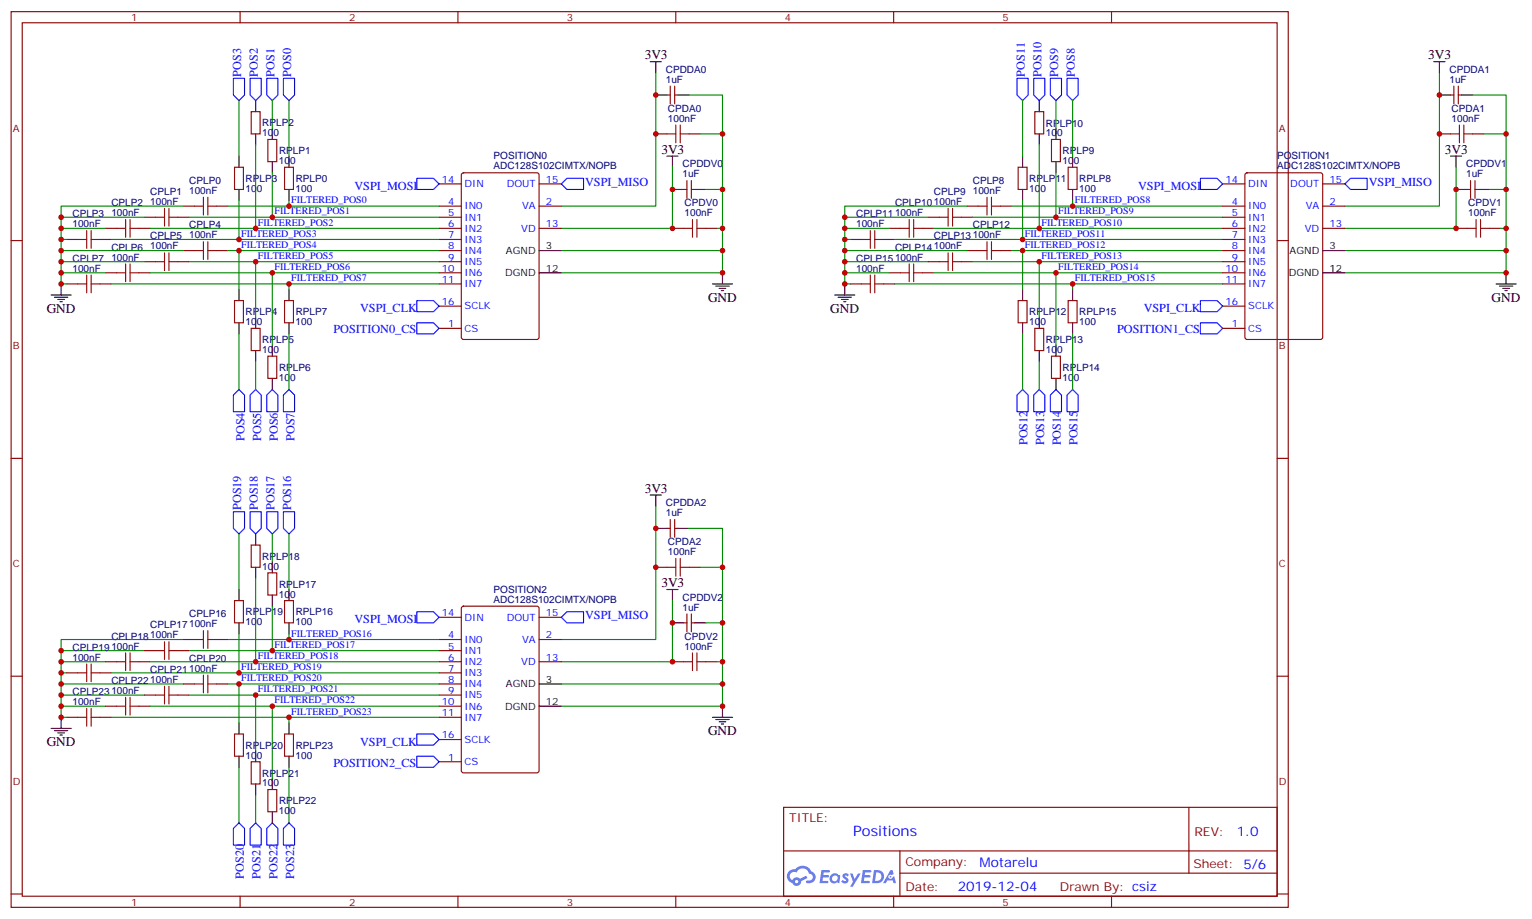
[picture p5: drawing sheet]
<svg xmlns="http://www.w3.org/2000/svg" width="486mm" height="292mm" viewBox="0 0 486 292" stroke-linecap="round" stroke-linejoin="round" font-family="sans-serif">
<g fill="none" stroke="#870000" stroke-width=".35">
<path d="M3.5 3.7h405.4v284.3h-405.4zM7.1 7.2h398.2v277.3h-398.2zM76.2 3.7v3.5M145.3 3.7v3.5M214.5 3.7v3.5M283.6 3.7v3.5M352.8 3.7v3.5M3.5 76.4h3.6M405.3 76.4h3.6M3.5 145.5h3.6M405.3 145.5h3.6M3.5 214.7h3.6"/>
<path d="M405.3 214.7h3.6M248.7 256.3h156.6v28.2h-156.6zM377.3 256.3v20.9M248.7 270.1h156.5M285.6 277.2h119.6M285.6 270.1v14.2M3.5 283.8h3.6M76.2 284.5v3.5M145.3 284.5v3.5M214.5 284.5v3.5M283.6 284.5v3.5M352.8 284.5v3.5"/>
<path d="M405.3 283.8h3.6"/>
</g>
<g fill="#5487ff">
<path d="M267.7 277.5a1.22 1.22 0 0 1 1.7 .2l-.4 .6a.47 .47 0 0 0-.3-.4 .47 .47 0 0 0-.5 .2l.1 .2a1.14 1.14 0 0 1 .8 1.8 1.14 1.14 0 0 1-1.9 0l-.2-.2 .5-.6 .7 .5a.29 .29 0 0 0 .3-.3 .29 .29 0 0 0-.2-.3 1.04 1.04 0 0 1-.6-1.7z"/>
<path d="M260.7 276.2h2.4l.3 .2-.2 .5-1.8 .1-.1 .8h1.5l.3 .4-.3 .4h-1.6l-.2 1.1h1.7l.2 .3-.2 .3-2.6 .1z"/>
<path d="M273.8 276.2l2.7 .2-.1 .5-1.8 .1-.2 .8h1.6l.3 .4-.4 .4-1.6-.1-.1 1.1 1.7 .1 .2 .3-.2 .3-2.6 .1z"/>
<path d="M282.6 276.2h.7l.3 1.3-.6 .3a.69 .69 0 0 0-1 .3 .69 .69 0 0 0 .4 .9 .69 .69 0 0 0 .9-.6l.5-.2 .6 2.2h-.8l-.2-.9h-1.8l-.5 .9h-.8z"/>
<path d="M269.8 277.3h.8l.6 1.8 1.1-1.8h.9l-2.6 4.2h-.8l.9-1.5z"/>
<path d="M277.4 276.2l-.6 4.2h1.3a2.11 2.11 0 0 0 2.5-2.1 2.11 2.11 0 0 0-2.5-2.1zM278.1 277a1.43 1.43 0 0 1 1.6 1.6 1.43 1.43 0 0 1-2 1z"/>
<path d="M263.7 277.8a1.54 1.54 0 0 0-.1 2.2 1.54 1.54 0 0 0 2.2 .1l.6 .3 .3-2.3-.6-.3a1.49 1.49 0 0 0-2.4 0zM264 278.8a.94 .94 0 0 1 1.8 0 .94 .94 0 0 1-1.8 0z"/>
<path d="M250.4 276.6a2.18 2.18 0 0 0 1.1 3.7 1.44 1.44 0 0 0 1.6 .9 1.44 1.44 0 0 0 1.2-1.4l2-1.1-.5-.7-1.9 1a1.47 1.47 0 0 0-2.4 .4 1.39 1.39 0 0 1-.7-1.9 1.39 1.39 0 0 1 2-.5 2.12 2.12 0 0 1 2.2-1.3 2.12 2.12 0 0 1 1.9 1.7 1.14 1.14 0 0 1 1.1 1.4 1.14 1.14 0 0 1-1.7 .7 .43 .43 0 0 0-.5 .4 .43 .43 0 0 0 .4 .5 1.98 1.98 0 0 0 2.5-1.2 1.98 1.98 0 0 0-1.2-2.6 3.1 3.1 0 0 0-5.3-.6l-.9 .1zM252.3 279.9a.55 .55 0 0 1 1.1 0 .55 .55 0 0 1-1.1 0z"/>
<circle cx="282.6" cy="278.3" r=".26"/>
</g>
<g fill="none" stroke="#00f" stroke-width=".35">
<path d="M74.1 24.9h3.5v5.3l-1.8 1.7-1.7-1.7zM79.4 24.9h3.5v5.3l-1.8 1.7-1.7-1.7zM84.7 24.9h3.5v5.3l-1.8 1.7-1.7-1.7zM90 24.9h3.5v5.3l-1.8 1.7-1.7-1.7zM322.8 24.9h3.5v5.3l-1.7 1.7-1.8-1.7zM328.1 24.9h3.5v5.3l-1.8 1.7-1.7-1.7zM333.4 24.9h3.5v5.3l-1.8 1.7-1.7-1.7zM338.7 24.9h3.5v5.3l-1.8 1.7-1.7-1.7zM132.3 56.6h5.3l1.7 1.8-1.7 1.7h-5.3zM178.2 58.4l1.7-1.8h5.3v3.5h-5.3zM381 56.6h5.3l1.8 1.8-1.8 1.7h-5.3zM426.9 58.4l1.7-1.8h5.3v3.5h-5.3z"/>
<path d="M132.3 95.4h5.3l1.7 1.8-1.7 1.8h-5.3zM381 95.4h5.3l1.8 1.8-1.8 1.8h-5.3zM132.3 102.5h5.3l1.7 1.7-1.7 1.8h-5.3zM381 102.5h5.3l1.8 1.7-1.8 1.8h-5.3zM75.8 123.6l1.8 1.8v5.3h-3.5v-5.3zM79.4 125.4l1.7-1.8 1.8 1.8v5.3h-3.5zM86.4 123.6l1.8 1.8v5.3h-3.5v-5.3zM91.7 123.6l1.8 1.8v5.3h-3.5v-5.3zM324.6 123.6l1.7 1.8v5.3h-3.5v-5.3zM329.8 123.6l1.8 1.8v5.3h-3.5v-5.3zM333.4 125.4l1.7-1.8 1.8 1.8v5.3h-3.5zM340.4 123.6l1.8 1.8v5.3h-3.5v-5.3z"/>
<path d="M74.1 162.5h3.5v5.2l-1.8 1.8-1.7-1.8zM79.4 162.5h3.5v5.2l-1.8 1.8-1.7-1.8zM84.7 162.5h3.5v5.2l-1.8 1.8-1.7-1.8zM90 162.5h3.5v5.2l-1.8 1.8-1.7-1.8zM132.3 194.2h5.3l1.7 1.8-1.7 1.7h-5.3zM179.9 194.2h5.3v3.5h-5.3l-1.7-1.7zM132.3 233h5.3l1.7 1.8-1.7 1.7h-5.3zM132.3 240.1h5.3l1.7 1.7-1.7 1.8h-5.3zM75.8 261.2l1.8 1.8v5.3h-3.5v-5.3zM81.1 261.2l1.8 1.8v5.3h-3.5v-5.3zM86.4 261.2l1.8 1.8v5.3h-3.5v-5.3zM91.7 261.2l1.8 1.8v5.3h-3.5v-5.3z"/>
</g>
<g fill="none" stroke="#008700" stroke-width=".35">
<path d="M75.8 31.9v17.7M86.4 31.9v8.8M91.7 31.9v17.7M208.1 23.1v42.3h-29.9M218.7 30.2h10.6v49.4M324.6 31.9v17.7M335.1 31.9v8.8M340.4 31.9v17.7M456.8 23.1v42.3h-29.9M467.4 30.2h10.6v49.4M81.1 46v26.5h58.2M86.4 54.9v14.1h52.9"/>
<path d="M213.4 53.1v19.4h-35.2M222.2 42.5h7.1M329.8 46v26.5h58.3M335.1 54.9v14.1h53M462.1 53.1v19.4h-35.2M471 42.5h7M19.4 79.6h38.8M19.4 76h1.8M19.4 72.5h14.1M19.4 69h26.5M35.3 76h40.5M47.6 72.5h33.5"/>
<path d="M58.2 65.4h-38.8v24.7h1.8M60 69h26.4M72.3 79.6h3.5M75.8 63.7v12.3h63.5M91.7 63.7v1.7h-19.4M91.7 65.4h47.6M139.3 79.6h-63.5v12.3M178.2 79.6h51.1v7h-51.1M224 60.1h5.3M227.5 72.5h1.8M268.1 79.6h38.8M268.1 76h1.8"/>
<path d="M268.1 72.5h14.1M268.1 69h26.5M284 76h40.6M296.3 72.5h33.5M306.9 65.4h-38.8v24.7h1.8M308.7 69h26.4M321 79.6h3.6M324.6 63.7v12.3h63.5M340.4 63.7v1.7h-19.4M340.4 65.4h47.7M388.1 79.6h-63.5v12.3M426.9 79.6h51.1v7h-51.1"/>
<path d="M472.7 60.1h5.3M476.2 72.5h1.8M19.4 83.1h26.5M19.4 86.6h14.1M35.3 90.1h56.4M47.6 86.6h38.8M60 83.1h21.1M139.3 83.1h-58.2v17.6M139.3 86.6h-52.9v22.9M139.3 90.1h-47.6v1.8M268.1 83.1h26.5M268.1 86.6h14.1"/>
<path d="M284 90.1h56.4M296.3 86.6h38.8M308.7 83.1h21.1M388.1 83.1h-58.3v17.6M388.1 86.6h-53v22.9M388.1 90.1h-47.7v1.8M75.8 106v17.6M81.1 114.8v8.8M91.7 106v17.6M324.6 106v17.6M329.8 114.8v8.8M340.4 106v17.6"/>
<path d="M75.8 169.5v17.6M86.4 169.5v8.8M91.7 169.5v17.6M208.1 160.7v42.3h-29.9M218.7 167.7h10.6v49.4M81.1 183.6v26.5h58.2M86.4 192.4v14.2h52.9M213.4 190.7v19.4h-35.2M222.2 180.1h7.1M224 197.7h5.3M19.4 217.1h38.8M19.4 213.6h1.8"/>
<path d="M19.4 210.1h14.1M19.4 206.6h26.5M35.3 213.6h40.5M47.6 210.1h33.5M58.2 203h-38.8v24.7h1.8M60 206.6h26.4M72.3 217.1h3.5M75.8 201.3v12.3h63.5M91.7 201.3v1.7h-19.4M91.7 203h47.6M139.3 217.1h-63.5v12.4M178.2 217.1h51.1v7.1h-51.1"/>
<path d="M227.5 210.1h1.8M19.4 220.7h26.5M19.4 224.2h14.1M35.3 227.7h56.4M47.6 224.2h38.8M60 220.7h21.1M139.3 220.7h-58.2v17.6M139.3 224.2h-52.9v22.9M139.3 227.7h-47.6v1.8M75.8 243.6v17.6M81.1 252.4v8.8M91.7 243.6v17.6"/>
</g>
<g fill="none" stroke="#000" stroke-width=".35">
<path d="M206.4 19.6h3.5M208.1 19.6v3.5M455.1 19.6h3.5M456.8 19.6v3.5M81.1 31.9v3.6M208.1 30.2h3.6M215.2 30.2h3.5M329.8 31.9v3.6M456.8 30.2h3.6M463.9 30.2h3.5M75.8 49.6v3.5M81.1 42.5v3.5"/>
<path d="M86.4 40.7v3.6M86.4 51.3v3.6M91.7 49.6v3.5M211.7 49.6h3.5M213.4 49.6v3.5M324.6 49.6v3.5M329.8 42.5v3.5M335.1 40.7v3.6M335.1 51.3v3.6M340.4 49.6v3.5M460.4 49.6h3.5M462.1 49.6v3.5"/>
<path d="M75.8 60.1v3.6M91.7 60.1v3.6M171.1 79.6h7.1M213.4 60.1h3.6M220.5 60.1h3.5M324.6 60.1v3.6M340.4 60.1v3.6M419.8 79.6h7.1M462.1 60.1h3.6M469.2 60.1h3.5M16.2 93.7h6.4M17.3 94.4h4.2"/>
<path d="M18.3 95.1h2.2M19 95.8h.8M19.4 90.1v3.6M75.8 91.9v3.5M91.7 91.9v3.5M171.1 86.6h7.1M226.1 90.1h6.4M227.2 90.8h4.2M228.2 91.5h2.2M229 92.3h.7M229.3 86.6v3.5M264.9 93.7h6.4"/>
<path d="M266 94.4h4.2M267.1 95.1h2.1M267.8 95.8h.7M268.1 90.1v3.6M324.6 91.9v3.5M340.4 91.9v3.5M419.8 86.6h7.1M474.8 90.1h6.4M475.9 90.8h4.2M477 91.5h2.1M477.7 92.3h.7M478 86.6v3.5"/>
<path d="M75.8 102.5v3.5M81.1 100.7v3.5M81.1 111.3v3.5M86.4 109.5v3.6M91.7 102.5v3.5M324.6 102.5v3.5M329.8 100.7v3.5M329.8 111.3v3.5M335.1 109.5v3.6M340.4 102.5v3.5M86.4 120.1v3.5M335.1 120.1v3.5"/>
<path d="M206.4 157.2h3.5M208.1 157.2v3.5M81.1 169.5v3.5M86.4 178.3v3.6M208.1 167.7h3.6M215.2 167.7h3.5M75.8 187.1v3.6M75.8 197.7v3.6M81.1 180.1v3.5M86.4 188.9v3.5M91.7 187.1v3.6M91.7 197.7v3.6"/>
<path d="M211.7 187.1h3.5M213.4 187.1v3.6M213.4 197.7h3.6M220.5 197.7h3.5M171.1 217.1h7.1M16.2 231.2h6.4M17.3 232h4.2M18.3 232.7h2.2M19 233.4h.8M19.4 227.7v3.5M75.8 229.5v3.5M81.1 238.3v3.5"/>
<path d="M91.7 229.5v3.5M171.1 224.2h7.1M226.1 227.7h6.4M227.2 228.4h4.2M228.2 229.1h2.2M229 229.8h.7M229.3 224.2v3.5M75.8 240.1v3.5M81.1 248.9v3.5M86.4 247.1v3.5M86.4 257.7v3.5M91.7 240.1v3.5"/>
</g>
<g fill="none" stroke="#a10000" stroke-width=".35">
<path d="M214.5 39.7v5.6M215.9 39.7v5.6M463.2 39.7v5.6M464.6 39.7v5.6M211.7 42.5h2.8M215.9 42.5h2.8M460.4 42.5h2.8M464.6 42.5h2.8M24.7 76h2.8M27.5 73.2v5.6M28.9 73.2v5.6M28.9 76h2.8"/>
<path d="M37 72.5h2.9M39.9 69.7v5.6M41.3 72.5h2.8M41.3 69.7v5.6M49.4 69h2.8M52.2 66.1v5.7M53.6 66.1v5.7M53.6 69h2.8M61.7 65.4h2.9M61.7 79.6h2.9M64.6 62.6v5.7M64.6 76.7v5.7"/>
<path d="M66 62.6v5.7M66 76.7v5.7M66 65.4h2.8M66 79.6h2.8M217 72.5h2.8M219.8 69.7v5.6M221.2 72.5h2.8M221.2 69.7v5.6M273.4 76h2.8M276.2 73.2v5.6M277.6 76h2.9M277.6 73.2v5.6"/>
<path d="M285.8 72.5h2.8M288.6 69.7v5.6M290 72.5h2.8M290 69.7v5.6M298.1 69h2.8M300.9 66.1v5.7M302.3 69h2.9M302.3 66.1v5.7M310.4 65.4h2.9M310.4 79.6h2.9M313.3 62.6v5.7M313.3 76.7v5.7"/>
<path d="M314.7 65.4h2.8M314.7 79.6h2.8M314.7 62.6v5.7M314.7 76.7v5.7M465.7 72.5h2.8M468.5 69.7v5.6M469.9 72.5h2.8M469.9 69.7v5.6M24.7 90.1h2.8M27.5 87.3v5.7M28.9 87.3v5.7M28.9 90.1h2.8"/>
<path d="M37 86.6h2.9M39.9 83.8v5.6M41.3 83.8v5.6M41.3 86.6h2.8M49.4 83.1h2.8M52.2 80.3v5.6M53.6 80.3v5.6M53.6 83.1h2.8M273.4 90.1h2.8M276.2 87.3v5.7M277.6 90.1h2.9M277.6 87.3v5.7"/>
<path d="M285.8 86.6h2.8M288.6 83.8v5.6M290 86.6h2.8M290 83.8v5.6M298.1 83.1h2.8M300.9 80.3v5.6M302.3 83.1h2.9M302.3 80.3v5.6M214.5 177.3v5.6M215.9 177.3v5.6M211.7 180.1h2.8M215.9 180.1h2.8"/>
<path d="M24.7 213.6h2.8M27.5 210.8v5.6M28.9 210.8v5.6M28.9 213.6h2.8M37 210.1h2.9M39.9 207.3v5.6M41.3 207.3v5.6M41.3 210.1h2.8M49.4 206.6h2.8M52.2 203.7v5.7M52.2 217.8v5.7M53.6 203.7v5.7"/>
<path d="M53.6 217.8v5.7M53.6 206.6h2.8M61.7 203h2.9M61.7 217.1h2.9M64.6 200.2v5.6M64.6 214.3v5.7M66 200.2v5.6M66 214.3v5.7M66 203h2.8M66 217.1h2.8M217 210.1h2.8M219.8 207.3v5.6"/>
<path d="M221.2 207.3v5.6M221.2 210.1h2.8M24.7 227.7h2.8M27.5 224.9v5.6M28.9 224.9v5.6M28.9 227.7h2.8M37 224.2h2.9M39.9 221.4v5.6M41.3 221.4v5.6M41.3 224.2h2.8M49.4 220.7h2.8M53.6 220.7h2.8"/>
</g>
<g fill="none" stroke="#870000" stroke-width=".35">
<path d="M79.7 35.5h2.8v7h-2.8zM211.7 30.2h1M212.7 27.3v5.7M214.1 27.3v5.7M214.1 30.2h1.1M328.4 35.5h2.9v7h-2.9zM460.4 30.2h1M461.4 27.3v5.7M462.8 30.2h1.1M462.8 27.3v5.7M74.4 53.1h2.9v7h-2.9zM85 44.3h2.8v7h-2.8z"/>
<path d="M90.3 53.1h2.8v7h-2.8zM139.3 58.4h7.1M146.6 55.1l.5-.2h23.3l.6 .4 .1 51.8-.5 .6-23.5 .1-.6-.5-.1-51.7zM171.1 58.4h7.1M208.1 42.5h3.6M218 57.3v5.7M218.7 42.5h3.5M219.4 57.3v5.7M323.1 53.1h2.9v7h-2.9zM333.7 44.3h2.8v7h-2.8zM339 53.1h2.8v7h-2.8zM388.1 58.4h7"/>
<path d="M395.3 55.1l.5-.2h23.3l.7 .4v51.8l-.5 .6-23.5 .1-.6-.5-.1-51.7zM419.8 58.4h7.1M456.8 42.5h3.6M466.7 57.3v5.7M467.4 42.5h3.6M468.1 57.3v5.7M21.2 76h3.5M31.7 76h3.6M33.5 72.5h3.5M44.1 72.5h3.5M45.9 69h3.5M56.4 69h3.6"/>
<path d="M58.2 65.4h3.5M58.2 79.6h3.5M68.8 65.4h3.5M68.8 79.6h3.5M139.3 72.5h7.1M139.3 65.4h7.1M139.3 69h7.1M139.3 76h7.1M139.3 79.6h7.1M171.1 72.5h7.1M171.1 65.4h7.1M213.4 72.5h3.6"/>
<path d="M217 60.1h1M219.4 60.1h1.1M224 72.5h3.5M269.9 76h3.5M280.5 76h3.5M282.2 72.5h3.6M292.8 72.5h3.5M294.6 69h3.5M305.2 69h3.5M306.9 65.4h3.5M306.9 79.6h3.5M317.5 65.4h3.5"/>
<path d="M317.5 79.6h3.5M388.1 72.5h7M388.1 65.4h7M388.1 69h7M388.1 76h7M388.1 79.6h7M419.8 72.5h7.1M419.8 65.4h7.1M462.1 72.5h3.6M465.7 60.1h1M468.1 60.1h1.1M472.7 72.5h3.5"/>
<path d="M21.2 90.1h3.5M31.7 90.1h3.6M33.5 86.6h3.5M44.1 86.6h3.5M45.9 83.1h3.5M56.4 83.1h3.6M74.4 95.4h2.9v7.1h-2.9zM90.3 95.4h2.8v7.1h-2.8zM139.3 83.1h7.1M139.3 86.6h7.1M139.3 90.1h7.1M139.3 97.2h7.1"/>
<path d="M269.9 90.1h3.5M280.5 90.1h3.5M282.2 86.6h3.6M292.8 86.6h3.5M294.6 83.1h3.5M305.2 83.1h3.5M323.1 95.4h2.9v7.1h-2.9zM339 95.4h2.8v7.1h-2.8zM388.1 83.1h7M388.1 86.6h7M388.1 90.1h7M388.1 97.2h7"/>
<path d="M79.7 104.2h2.8v7.1h-2.8zM85 113.1h2.8v7h-2.8zM139.3 104.2h7.1M328.4 104.2h2.9v7.1h-2.9zM333.7 113.1h2.8v7h-2.8zM388.1 104.2h7M79.7 173h2.8v7.1h-2.8zM211.7 167.7h1M212.7 164.9v5.7M214.1 164.9v5.7M214.1 167.7h1.1M74.4 190.7h2.9v7h-2.9z"/>
<path d="M85 181.9h2.8v7h-2.8zM90.3 190.7h2.8v7h-2.8zM139.3 196h7.1M146.6 192.6l.5-.2h23.3l.6 .5 .1 51.8-.5 .6-23.5 .1-.6-.5-.1-51.8zM171.1 196h7.1M208.1 180.1h3.6M217 197.7h1M218 194.9v5.7M218.7 180.1h3.5M219.4 194.9v5.7M219.4 197.7h1.1M21.2 213.6h3.5"/>
<path d="M31.7 213.6h3.6M33.5 210.1h3.5M44.1 210.1h3.5M45.9 206.6h3.5M56.4 206.6h3.6M58.2 203h3.5M58.2 217.1h3.5M68.8 203h3.5M68.8 217.1h3.5M139.3 210.1h7.1M139.3 203h7.1M139.3 206.6h7.1"/>
<path d="M139.3 213.6h7.1M139.3 217.1h7.1M171.1 210.1h7.1M171.1 203h7.1M213.4 210.1h3.6M224 210.1h3.5M21.2 227.7h3.5M31.7 227.7h3.6M33.5 224.2h3.5M44.1 224.2h3.5M45.9 220.7h3.5M56.4 220.7h3.6"/>
<path d="M74.4 233h2.9v7.1h-2.9zM90.3 233h2.8v7.1h-2.8zM139.3 227.7h7.1M139.3 220.7h7.1M139.3 224.2h7.1M139.3 234.8h7.1M79.7 241.8h2.8v7.1h-2.8zM85 250.6h2.8v7.1h-2.8zM139.3 241.8h7.1"/>
</g>
<g fill="none" stroke="#000" stroke-width=".32">
<path d="M75.5 76h.7M75.5 79.6h.7M75.8 75.7v.7M75.8 79.2v.7M80.8 72.5h.7M81.1 72.1v.7M86.1 69h.7M86.4 68.6v.7M91.4 65.4h.7M91.7 65.1v.7M324.2 76h.7M324.2 79.6h.7"/>
<path d="M324.6 75.7v.7M324.6 79.2v.7M329.5 72.5h.7M329.8 72.1v.7M334.8 69h.7M335.1 68.6v.7M340.1 65.4h.7M340.4 65.1v.7M80.8 83.1h.7M81.1 82.7v.7M86.1 86.6h.7M86.4 86.3v.7"/>
<path d="M91.4 90.1h.7M91.7 89.8v.7M329.5 83.1h.7M329.8 82.7v.7M334.8 86.6h.7M335.1 86.3v.7M340.1 90.1h.7M340.4 89.8v.7M75.5 213.6h.7M75.5 217.1h.7M75.8 213.3v.7M75.8 216.8v.7"/>
<path d="M80.8 210.1h.7M81.1 209.7v.7M86.1 206.6h.7M86.4 206.2v.7M91.4 203h.7M91.7 202.7v.7M80.8 220.7h.7M81.1 220.3v.7M86.1 224.2h.7M86.4 223.8v.7M91.4 227.7h.7M91.7 227.4v.7"/>
</g>
<g fill="#c00">
<circle cx="478" cy="60.1" r=".88"/>
<circle cx="478" cy="42.5" r=".88"/>
<circle cx="478" cy="72.5" r=".88"/>
<circle cx="478" cy="79.6" r=".88"/>
<circle cx="268.1" cy="69" r=".88"/>
<circle cx="268.1" cy="76" r=".88"/>
<circle cx="268.1" cy="83.1" r=".88"/>
<circle cx="335.1" cy="69" r=".88"/>
<circle cx="324.6" cy="76" r=".88"/>
<circle cx="335.1" cy="86.6" r=".88"/>
<circle cx="324.6" cy="79.6" r=".88"/>
<circle cx="462.1" cy="72.5" r=".88"/>
<circle cx="478" cy="86.6" r=".88"/>
<circle cx="329.8" cy="83.1" r=".88"/>
<circle cx="340.4" cy="90.1" r=".88"/>
<circle cx="268.1" cy="90.1" r=".88"/>
<circle cx="268.1" cy="86.6" r=".88"/>
<circle cx="268.1" cy="79.6" r=".88"/>
<circle cx="268.1" cy="72.5" r=".88"/>
<circle cx="456.8" cy="30.2" r=".88"/>
<circle cx="456.8" cy="42.5" r=".88"/>
<circle cx="462.1" cy="60.1" r=".88"/>
<circle cx="340.4" cy="65.4" r=".88"/>
<circle cx="329.8" cy="72.5" r=".88"/>
<circle cx="229.3" cy="60.1" r=".88"/>
<circle cx="229.3" cy="42.5" r=".88"/>
<circle cx="229.3" cy="72.5" r=".88"/>
<circle cx="229.3" cy="79.6" r=".88"/>
<circle cx="19.4" cy="69" r=".88"/>
<circle cx="19.4" cy="76" r=".88"/>
<circle cx="19.4" cy="83.1" r=".88"/>
<circle cx="86.4" cy="69" r=".88"/>
<circle cx="75.8" cy="76" r=".88"/>
<circle cx="86.4" cy="86.6" r=".88"/>
<circle cx="75.8" cy="79.6" r=".88"/>
<circle cx="213.4" cy="72.5" r=".88"/>
<circle cx="229.3" cy="86.6" r=".88"/>
<circle cx="81.1" cy="83.1" r=".88"/>
<circle cx="91.7" cy="90.1" r=".88"/>
<circle cx="81.1" cy="72.5" r=".88"/>
<circle cx="19.4" cy="90.1" r=".88"/>
<circle cx="19.4" cy="86.6" r=".88"/>
<circle cx="19.4" cy="79.6" r=".88"/>
<circle cx="19.4" cy="72.5" r=".88"/>
<circle cx="208.1" cy="30.2" r=".88"/>
<circle cx="208.1" cy="42.5" r=".88"/>
<circle cx="213.4" cy="60.1" r=".88"/>
<circle cx="91.7" cy="65.4" r=".88"/>
<circle cx="81.1" cy="210.1" r=".88"/>
<circle cx="91.7" cy="203" r=".88"/>
<circle cx="213.4" cy="197.7" r=".88"/>
<circle cx="208.1" cy="180.1" r=".88"/>
<circle cx="208.1" cy="167.7" r=".88"/>
<circle cx="19.4" cy="210.1" r=".88"/>
<circle cx="19.4" cy="217.1" r=".88"/>
<circle cx="19.4" cy="224.2" r=".88"/>
<circle cx="19.4" cy="227.7" r=".88"/>
<circle cx="91.7" cy="227.7" r=".88"/>
<circle cx="81.1" cy="220.7" r=".88"/>
<circle cx="229.3" cy="224.2" r=".88"/>
<circle cx="213.4" cy="210.1" r=".88"/>
<circle cx="75.8" cy="217.1" r=".88"/>
<circle cx="86.4" cy="224.2" r=".88"/>
<circle cx="75.8" cy="213.6" r=".88"/>
<circle cx="86.4" cy="206.6" r=".88"/>
<circle cx="19.4" cy="220.7" r=".88"/>
<circle cx="19.4" cy="213.6" r=".88"/>
<circle cx="19.4" cy="206.6" r=".88"/>
<circle cx="229.3" cy="217.1" r=".88"/>
<circle cx="229.3" cy="210.1" r=".88"/>
<circle cx="229.3" cy="180.1" r=".88"/>
<circle cx="229.3" cy="197.7" r=".88"/>
</g>
<text font-size="4.6" fill="#00f" x="270.8" y="265.3">Positions</text>
<g font-size="4.2">
<text x="204.6" y="18.9">3V3</text>
<text x="453.3" y="18.9">3V3</text>
<text x="209.9" y="48.9">3V3</text>
<text x="458.6" y="48.9">3V3</text>
<text x="224.7" y="95.8">GND</text>
<text x="473.4" y="95.8">GND</text>
<text x="14.8" y="99.3">GND</text>
<text x="263.5" y="99.3">GND</text>
<text x="204.6" y="156.5">3V3</text>
<text x="209.9" y="186.4">3V3</text>
<text x="224.7" y="233.4">GND</text>
<text x="14.8" y="236.9">GND</text>
</g>
<g font-size="4.2" fill="#00f">
<text x="392.5" y="265.6">1.0</text>
<text x="310.9" y="275.1">Motarelu</text>
<text x="304" y="282.9">2019-12-04</text>
</g>
<g font-size="3.9" fill="#00f">
<text x="76.6" y="24.3" transform="rotate(-90 76.6 24.3)">POS3</text>
<text x="81.8" y="24.3" transform="rotate(-90 81.8 24.3)">POS2</text>
<text x="87.1" y="24.3" transform="rotate(-90 87.1 24.3)">POS1</text>
<text x="92.4" y="24.4" transform="rotate(-90 92.4 24.4)">POS0</text>
<text x="325.3" y="24.3" transform="rotate(-90 325.3 24.3)">POS11</text>
<text x="330.6" y="24.3" transform="rotate(-90 330.6 24.3)">POS10</text>
<text x="335.8" y="24.3" transform="rotate(-90 335.8 24.3)">POS9</text>
<text x="341.1" y="24.4" transform="rotate(-90 341.1 24.4)">POS8</text>
<text x="185.7" y="59">VSPI_MISO</text>
<text x="434.4" y="59">VSPI_MISO</text>
<text x="112.5" y="60.3">VSPI_MOSI</text>
<text x="361.2" y="60.3">VSPI_MOSI</text>
<text x="114.3" y="99.1">VSPI_CLK</text>
<text x="363" y="99.1">VSPI_CLK</text>
<text x="105.8" y="105.8">POSITION0_CS</text>
<text x="354.5" y="105.8">POSITION1_CS</text>
<text x="77.6" y="140" transform="rotate(-90 77.6 140)">POS4</text>
<text x="82.9" y="140" transform="rotate(-90 82.9 140)">POS5</text>
<text x="88.2" y="140" transform="rotate(-90 88.2 140)">POS6</text>
<text x="93.5" y="140" transform="rotate(-90 93.5 140)">POS7</text>
<text x="326.2" y="141.4" transform="rotate(-90 326.2 141.4)">POS12</text>
<text x="331.4" y="141.4" transform="rotate(-90 331.4 141.4)">POS13</text>
<text x="336.7" y="141.4" transform="rotate(-90 336.7 141.4)">POS14</text>
<text x="342" y="141.4" transform="rotate(-90 342 141.4)">POS15</text>
<text x="76.6" y="161.9" transform="rotate(-90 76.6 161.9)">POS19</text>
<text x="81.8" y="161.9" transform="rotate(-90 81.8 161.9)">POS18</text>
<text x="87.1" y="161.9" transform="rotate(-90 87.1 161.9)">POS17</text>
<text x="92.4" y="162" transform="rotate(-90 92.4 162)">POS16</text>
<text x="112.5" y="197.9">VSPI_MOSI</text>
<text x="185.7" y="196.5">VSPI_MISO</text>
<text x="114.3" y="236.7">VSPI_CLK</text>
<text x="105.8" y="243.4">POSITION2_CS</text>
<text x="77.4" y="278.9" transform="rotate(-90 77.4 278.9)">POS20</text>
<text x="82.7" y="278.9" transform="rotate(-90 82.7 278.9)">POS21</text>
<text x="88" y="279" transform="rotate(-90 88 279)">POS22</text>
<text x="93.3" y="278.9" transform="rotate(-90 93.3 278.9)">POS23</text>
</g>
<g font-size="3.9" fill="#800">
<text x="250.5" y="260.9">TITLE:</text>
<text x="379.1" y="265.6">REV:</text>
<text x="287.4" y="275.1">Company:</text>
<text x="378.7" y="275.7">Sheet: 5/6</text>
<text x="287.4" y="282.8">Date:</text>
<text x="336.4" y="282.8">Draw</text>
<text x="346.6" y="282.8">n By: csiz</text>
</g>
<g font-size="3.2" fill="#800">
<text x="41.6" y="6.7">1</text>
<text x="110.8" y="6.7">2</text>
<text x="179.9" y="6.7">3</text>
<text x="249.1" y="6.7">4</text>
<text x="318.2" y="6.7">5</text>
<text x="4.1" y="41.8">A</text>
<text x="405.9" y="41.8">A</text>
<text x="4.1" y="110.9">B</text>
<text x="405.9" y="110.9">B</text>
<text x="4.1" y="180.1">C</text>
<text x="405.9" y="180.1">C</text>
<text x="4.1" y="249.2">D</text>
<text x="405.9" y="249.2">D</text>
<text x="41.6" y="287.5">1</text>
<text x="110.8" y="287.5">2</text>
<text x="179.9" y="287.5">3</text>
<text x="249.1" y="287.5">4</text>
<text x="318.2" y="287.5">5</text>
</g>
<g font-size="3.2" fill="#000080">
<text x="211.3" y="23.2">CPDDA0</text>
<text x="460" y="23.2">CPDDA1</text>
<text x="211.3" y="26.3">1uF</text>
<text x="460" y="26.3">1uF</text>
<text x="212" y="35.5">CPDA0</text>
<text x="460.7" y="35.5">CPDA1</text>
<text x="83.3" y="40.1">RPLP2</text>
<text x="212" y="38.6">100nF</text>
<text x="332" y="40.2">RPLP10</text>
<text x="460.7" y="38.6">100nF</text>
<text x="83.3" y="43.3">100</text>
<text x="332" y="43.3">100</text>
<text x="88.5" y="52.1">100</text>
<text x="88.6" y="48.9">RPLP1</text>
<text x="156.6" y="53.8">ADC128S102CIMTX/NOPB</text>
<text x="156.6" y="50.6">POSITION0</text>
<text x="216.6" y="53.1">CPDDV0</text>
<text x="337.3" y="52.1">100</text>
<text x="337.3" y="49">RPLP9</text>
<text x="405.4" y="53.8">ADC128S102CIMTX/NOPB</text>
<text x="405.4" y="50.6">POSITION1</text>
<text x="465.3" y="53.1">CPDDV1</text>
<text x="60.1" y="58.4">CPLP0</text>
<text x="78" y="57.8">RPLP3</text>
<text x="93.8" y="57.8">RPLP0</text>
<text x="216.6" y="56.3">1uF</text>
<text x="308.8" y="58.4">CPLP8</text>
<text x="326.7" y="57.8">RPLP11</text>
<text x="342.6" y="57.8">RPLP8</text>
<text x="465.3" y="56.3">1uF</text>
<text x="35.4" y="65.4">CPLP2</text>
<text x="47.7" y="65.1">100nF</text>
<text x="47.7" y="61.9">CPLP1</text>
<text x="60" y="61.6">100nF</text>
<text x="78" y="60.9">100</text>
<text x="93.8" y="60.9">100</text>
<text x="217.3" y="65.5">CPDV0</text>
<text x="284.1" y="65.4">CPLP10100nF</text>
<text x="296.4" y="61.9">CPLP9</text>
<text x="308.8" y="61.6">100nF</text>
<text x="326.7" y="60.9">100</text>
<text x="342.5" y="60.9">100</text>
<text x="466" y="65.5">CPDV1</text>
<text x="23" y="69">CPLP3</text>
<text x="35.4" y="68.6">100nF</text>
<text x="217.3" y="68.6">100nF</text>
<text x="271.7" y="69">CPLP11100nF</text>
<text x="466" y="68.6">100nF</text>
<text x="23" y="72.1">100nF</text>
<text x="47.7" y="76">CPLP5</text>
<text x="60" y="75.7">100nF</text>
<text x="60.1" y="72.5">CPLP4</text>
<text x="271.7" y="72.1">100nF</text>
<text x="296.4" y="76">CPLP13100nF</text>
<text x="308.8" y="72.5">CPLP12</text>
<text x="23" y="83.1">CPLP7</text>
<text x="35.4" y="82.7">100nF</text>
<text x="35.4" y="79.6">CPLP6</text>
<text x="47.7" y="79.2">100nF</text>
<text x="271.7" y="83.1">CPLP15100nF</text>
<text x="284.1" y="79.6">CPLP14100nF</text>
<text x="23" y="86.3">100nF</text>
<text x="271.7" y="86.3">100nF</text>
<text x="78" y="100.1">RPLP4</text>
<text x="93.8" y="100.1">RPLP7</text>
<text x="326.7" y="100.1">RPLP12</text>
<text x="342.6" y="100.1">RPLP15</text>
<text x="78" y="103.3">100</text>
<text x="93.8" y="103.3">100</text>
<text x="326.7" y="103.3">100</text>
<text x="342.5" y="103.3">100</text>
<text x="83.3" y="112.1">100</text>
<text x="83.3" y="109">RPLP5</text>
<text x="332" y="112.1">100</text>
<text x="332" y="108.9">RPLP13</text>
<text x="88.6" y="117.8">RPLP6</text>
<text x="337.3" y="117.7">RPLP14</text>
<text x="88.5" y="120.9">100</text>
<text x="337.3" y="120.9">100</text>
<text x="211.3" y="160.7">CPDDA2</text>
<text x="211.3" y="163.9">1uF</text>
<text x="212" y="173.1">CPDA2</text>
<text x="83.3" y="177.7">RPLP18</text>
<text x="212" y="176.2">100nF</text>
<text x="83.3" y="180.9">100</text>
<text x="88.5" y="189.7">100</text>
<text x="88.6" y="186.6">RPLP17</text>
<text x="156.6" y="191.4">ADC128S102CIMTX/NOPB</text>
<text x="156.6" y="188.2">POSITION2</text>
<text x="216.6" y="190.7">CPDDV2</text>
<text x="60.1" y="196">CPLP16</text>
<text x="78" y="195.4">RPLP19</text>
<text x="93.8" y="195.4">RPLP16</text>
<text x="216.6" y="193.9">1uF</text>
<text x="35.4" y="203">CPLP18100nF</text>
<text x="47.7" y="199.5">CPLP17100nF</text>
<text x="78" y="198.5">100</text>
<text x="93.8" y="198.5">100</text>
<text x="217.3" y="203.1">CPDV2</text>
<text x="23" y="209.7">100nF</text>
<text x="23" y="206.6">CPLP19100nF</text>
<text x="217.3" y="206.2">100nF</text>
<text x="47.7" y="213.6">CPLP21100nF</text>
<text x="60.1" y="210.1">CPLP20</text>
<text x="23" y="220.7">CPLP23100nF</text>
<text x="35.4" y="217.1">CPLP22100nF</text>
<text x="23" y="223.8">100nF</text>
<text x="78" y="237.7">RPLP20</text>
<text x="93.8" y="237.7">RPLP23</text>
<text x="78" y="240.9">100</text>
<text x="93.8" y="240.8">100</text>
<text x="83.3" y="249.7">100</text>
<text x="83.3" y="246.5">RPLP21</text>
<text x="88.6" y="255.3">RPLP22</text>
<text x="88.5" y="258.5">100</text>
</g>
<g font-size="3.2" fill="#00f">
<text x="140.3" y="58">14</text>
<text x="147.5" y="59.4">DIN</text>
<text x="160.8" y="59.4">DOUT</text>
<text x="173.2" y="58">15</text>
<text x="389" y="58">14</text>
<text x="396.2" y="59.4">DIN</text>
<text x="409.5" y="59.4">DOUT</text>
<text x="421.9" y="58">15</text>
<text x="92.4" y="64.6">FILTERED_POS0</text>
<text x="142.3" y="65.1">4</text>
<text x="173.2" y="65.1">2</text>
<text x="341.1" y="64.6">FILTERED_POS8</text>
<text x="391" y="65.1">4</text>
<text x="421.9" y="65.1">2</text>
<text x="81.8" y="71.6">FILTERED_POS2</text>
<text x="87.1" y="68.1">FILTERED_POS1</text>
<text x="142.3" y="68.6">5</text>
<text x="147.5" y="66.5">IN0</text>
<text x="147.5" y="70">IN1</text>
<text x="165.7" y="66.5">VA</text>
<text x="330.6" y="71.6">FILTERED_POS10</text>
<text x="335.8" y="68.1">FILTERED_POS9</text>
<text x="391" y="68.6">5</text>
<text x="396.2" y="66.5">IN0</text>
<text x="396.2" y="70">IN1</text>
<text x="414.4" y="66.5">VA</text>
<text x="76.6" y="75.1">FILTERED_POS3</text>
<text x="142.3" y="72.1">6</text>
<text x="142.3" y="75.7">7</text>
<text x="147.5" y="73.6">IN2</text>
<text x="147.5" y="77.1">IN3</text>
<text x="165.4" y="73.6">VD</text>
<text x="173.2" y="72.1">13</text>
<text x="325.3" y="75.1">FILTERED_POS11</text>
<text x="391" y="72.1">6</text>
<text x="391" y="75.7">7</text>
<text x="396.2" y="73.6">IN2</text>
<text x="396.2" y="77.1">IN3</text>
<text x="414.1" y="73.6">VD</text>
<text x="421.9" y="72.1">13</text>
<text x="76.6" y="78.7">FILTERED_POS4</text>
<text x="81.8" y="82.2">FILTERED_POS5</text>
<text x="142.3" y="79.2">8</text>
<text x="142.3" y="82.7">9</text>
<text x="147.5" y="80.6">IN4</text>
<text x="325.3" y="78.7">FILTERED_POS12</text>
<text x="330.6" y="82.2">FILTERED_POS13</text>
<text x="391" y="79.2">8</text>
<text x="391" y="82.7">9</text>
<text x="396.2" y="80.6">IN4</text>
<text x="87.1" y="85.7">FILTERED_POS6</text>
<text x="92.4" y="89.3">FILTERED_POS7</text>
<text x="140.3" y="86.3">10</text>
<text x="140.3" y="89.8">11</text>
<text x="147.5" y="84.1">IN5</text>
<text x="147.5" y="87.7">IN6</text>
<text x="335.8" y="85.7">FILTERED_POS14</text>
<text x="341.1" y="89.3">FILTERED_POS15</text>
<text x="389" y="86.3">10</text>
<text x="389" y="89.8">11</text>
<text x="396.2" y="84.1">IN5</text>
<text x="396.2" y="87.7">IN6</text>
<text x="147.5" y="91.2">IN7</text>
<text x="396.2" y="91.2">IN7</text>
<text x="140.3" y="96.8">16</text>
<text x="147.5" y="98.2">SCLK</text>
<text x="389" y="96.8">16</text>
<text x="396.2" y="98.2">SCLK</text>
<text x="142.3" y="103.9">1</text>
<text x="147.5" y="105.3">CS</text>
<text x="391" y="103.9">1</text>
<text x="396.2" y="105.3">CS</text>
<text x="140.3" y="195.6">14</text>
<text x="147.5" y="197">DIN</text>
<text x="160.8" y="197">DOUT</text>
<text x="173.2" y="195.6">15</text>
<text x="92.4" y="202.1">FILTERED_POS16</text>
<text x="142.3" y="202.7">4</text>
<text x="173.2" y="202.7">2</text>
<text x="81.8" y="209.2">FILTERED_POS18</text>
<text x="87.1" y="205.7">FILTERED_POS17</text>
<text x="142.3" y="206.2">5</text>
<text x="142.3" y="209.7">6</text>
<text x="147.5" y="204.1">IN0</text>
<text x="147.5" y="207.6">IN1</text>
<text x="165.7" y="204.1">VA</text>
<text x="173.2" y="209.7">13</text>
<text x="76.6" y="212.7">FILTERED_POS19</text>
<text x="142.3" y="213.3">7</text>
<text x="147.5" y="211.1">IN2</text>
<text x="147.5" y="214.7">IN3</text>
<text x="165.4" y="211.1">VD</text>
<text x="76.6" y="216.3">FILTERED_POS20</text>
<text x="81.8" y="219.8">FILTERED_POS21</text>
<text x="142.3" y="216.8">8</text>
<text x="142.3" y="220.3">9</text>
<text x="147.5" y="218.2">IN4</text>
<text x="147.5" y="221.7">IN5</text>
<text x="87.1" y="223.3">FILTERED_POS22</text>
<text x="92.4" y="226.8">FILTERED_POS23</text>
<text x="140.3" y="223.8">10</text>
<text x="140.3" y="227.4">11</text>
<text x="147.5" y="225.2">IN6</text>
<text x="147.5" y="228.8">IN7</text>
<text x="140.3" y="234.4">16</text>
<text x="147.5" y="235.8">SCLK</text>
<text x="142.3" y="241.5">1</text>
<text x="147.5" y="242.9">CS</text>
</g>
<g font-size="3.2">
<text x="160.6" y="80.6">AGND</text>
<text x="173.2" y="79.2">3</text>
<text x="409.3" y="80.6">AGND</text>
<text x="421.9" y="79.2">3</text>
<text x="160.3" y="87.7">DGND</text>
<text x="173.2" y="86.3">12</text>
<text x="409" y="87.7">DGND</text>
<text x="421.9" y="86.3">12</text>
<text x="160.6" y="218.2">AGND</text>
<text x="173.2" y="216.8">3</text>
<text x="160.3" y="225.2">DGND</text>
<text x="173.2" y="223.8">12</text>
</g>
</svg>
